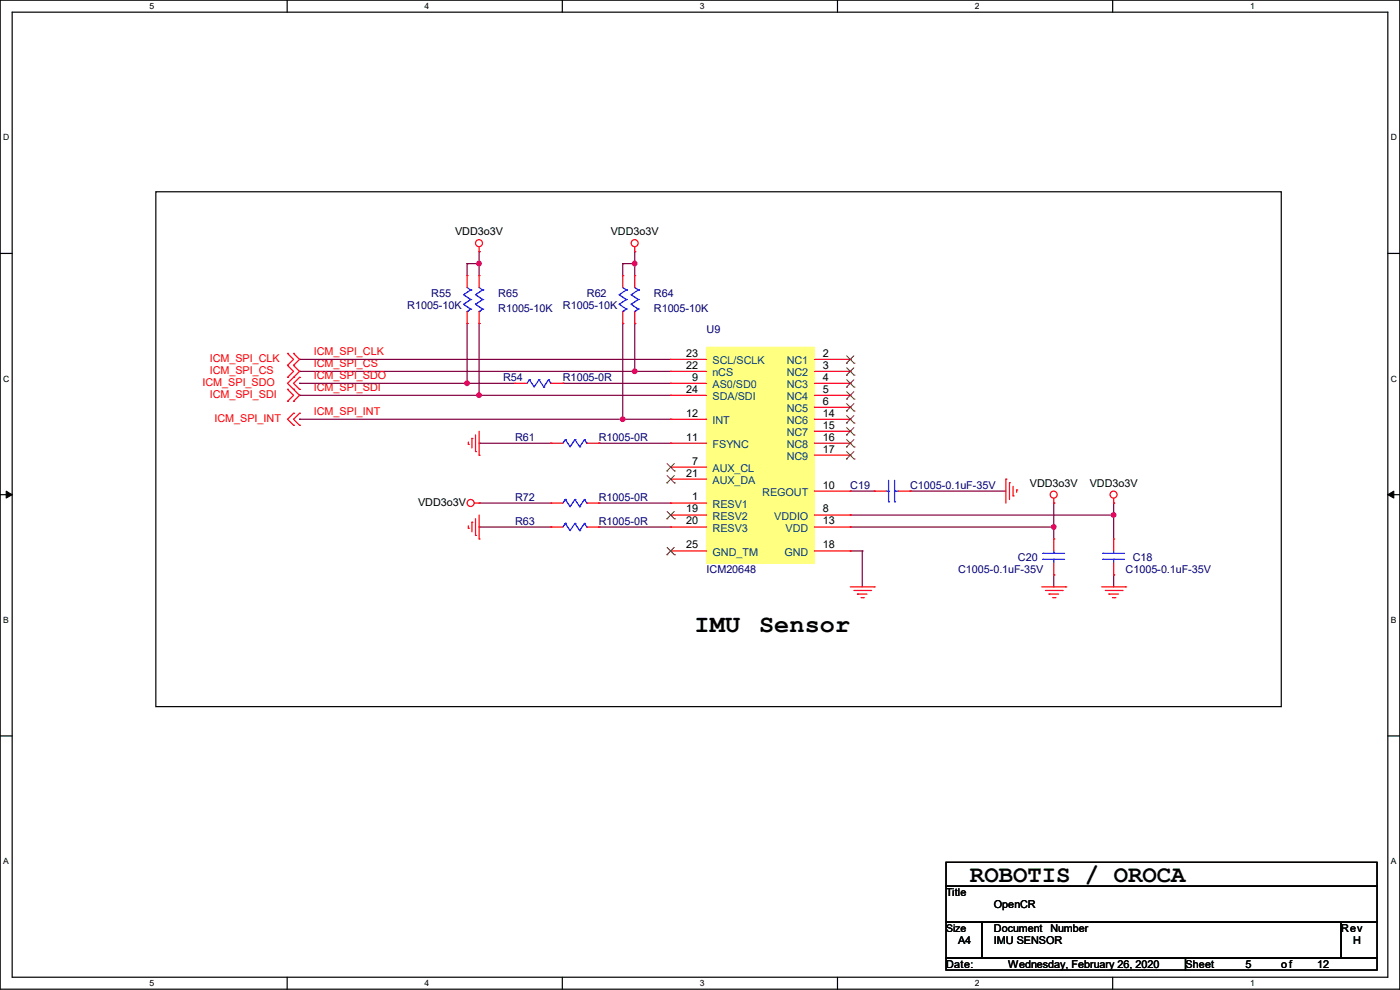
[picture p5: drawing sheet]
<svg xmlns="http://www.w3.org/2000/svg" width="297mm" height="210mm" viewBox="0 0 297 210" stroke-linecap="round" stroke-linejoin="round" font-family="sans-serif">
<path d="M0 0h297v209.8h-297zM2.6 2.6h291.8v204.7h-291.8z" fill="none" stroke="#000" stroke-width=".25"/>
<g fill="#fff">
<path d="M31.7 .3h1v2h-1z"/>
<path d="M31.7 207.6h1v1.9h-1z"/>
</g>
<path d="M60.9 0v2.6M60.9 207.3v2.5" fill="none" stroke="#000" stroke-width=".25"/>
<g fill="#fff">
<path d="M90.1 .3h1v2h-1z"/>
<path d="M90.1 207.6h1v1.9h-1z"/>
</g>
<path d="M119.3 0v2.6M119.3 207.3v2.5" fill="none" stroke="#000" stroke-width=".25"/>
<g fill="#fff">
<path d="M148.5 .3h.9v2h-.9z"/>
<path d="M148.5 207.6h.9v1.9h-.9z"/>
</g>
<path d="M177.7 0v2.6M177.7 207.3v2.5" fill="none" stroke="#000" stroke-width=".25"/>
<g fill="#fff">
<path d="M206.8 .3h1v2h-1z"/>
<path d="M206.8 207.6h1v1.9h-1z"/>
</g>
<path d="M236.1 0v2.6M236.1 207.3v2.5" fill="none" stroke="#000" stroke-width=".25"/>
<g fill="#fff">
<path d="M265.2 .3h1v2h-1z"/>
<path d="M265.2 207.6h1v1.9h-1z"/>
<path d="M.7 28.2h1.2v1.9h-1.2z"/>
<path d="M295.1 28.2h1.2v1.9h-1.2z"/>
<path d="M.7 79.3h1.2v2h-1.2z"/>
<path d="M295.1 79.3h1.2v2h-1.2z"/>
</g>
<path d="M0 53.8h2.6M294.4 53.8h2.6" fill="none" stroke="#000" stroke-width=".25"/>
<g fill="#fff">
<path d="M.7 130.5h1.2v2h-1.2z"/>
<path d="M295.1 130.5h1.1v2h-1.1z"/>
</g>
<path d="M0 104.9h2.6M294.4 104.9h2.6" fill="none" stroke="#000" stroke-width=".25"/>
<path d="M1.3 104.2l1.3 .7-1.3 .8zM294.4 104.9l1.3-.7v1.5z" fill="#000" stroke="#000" stroke-width=".21"/>
<g fill="#fff">
<path d="M.7 181.7h1.2v2h-1.2z"/>
<path d="M295.1 181.7h1.1v2h-1.1z"/>
</g>
<path d="M33.1 40.7h238.7v109.2h-238.7zM0 156.1h2.6M294.4 156.1h2.6M200.7 182.9h91.4v5.1h-91.4zM200.7 188h91.4v7.6h-91.4zM200.7 195.6h7.6v7.6h-7.6zM208.3 195.6h76.2v7.6h-76.2zM284.5 195.6h7.6v7.6h-7.6zM200.7 203.2h50.8v2.6h-50.8zM251.5 203.2h40.6v2.6h-40.6z" fill="none" stroke="#000" stroke-width=".25"/>
<g fill="none" stroke="#800040" stroke-width=".25">
<path d="M99.1 55.9h.1M99.1 55.9v2.6M99.1 55.9h2.5M101.6 55.9h.1M101.6 53.4h.1M101.6 53.4v5.1M132.1 55.9h.1M132.1 55.9h2.6M132.1 55.9v2.6M134.7 53.4h.1M134.7 55.9h.1M134.7 53.4v5.1"/>
<path d="M63.5 78.8h.1M63.5 76.2h.1M63.5 78.8h78.8M63.5 76.2h78.8M99.1 68.6h.1M99.1 68.6v12.7M101.6 68.6h.1M101.6 68.6v15.3M132.1 68.6h.1M132.1 68.6v20.3M134.7 68.6h.1M134.7 78.8h.1"/>
<path d="M134.7 68.6v10.2M63.5 83.9h.1M63.5 81.3h.1M63.5 88.9h.1M63.5 83.9h78.8M63.5 81.3h45.8M63.5 88.9h78.8M99.1 81.3h.1M101.6 94h.1M101.6 83.9h.1M101.6 94h15.3M119.4 81.3h.1"/>
<path d="M119.4 81.3h22.9M127 94h.1M127 94h15.3M132.1 88.9h.1M101.6 106.7h.1M101.6 111.8h.1M101.6 111.8h15.3M101.6 106.7h15.3M127 106.7h.1M127 111.8h.1M127 111.8h15.3M127 106.7h15.3"/>
<path d="M180.4 116.9h.1M180.4 111.8h.1M180.4 109.3h.1M180.4 104.2h.1M180.4 116.9h2.5M180.4 111.8h43.2M180.4 109.3h55.9M180.4 104.2h5.1M182.9 116.9h.1M182.9 116.9v7.6M193.1 104.2h.1M193.1 104.2h20.3"/>
<path d="M223.6 111.8h.1M223.6 106.7h.1M223.6 106.7v7.6M236.3 109.3h.1M236.3 106.7h.1M236.3 106.7v7.6M223.6 122h.1M223.6 122v2.5M236.3 122h.1M236.3 122v2.5"/>
</g>
<g fill="#f0f" stroke="#f0f" stroke-width=".25">
<circle cx="134.6" cy="78.8" r=".49"/>
<circle cx="101.6" cy="83.8" r=".49"/>
<circle cx="99.1" cy="81.3" r=".49"/>
<circle cx="223.5" cy="111.8" r=".49"/>
<circle cx="236.2" cy="109.2" r=".49"/>
<circle cx="132.1" cy="88.9" r=".49"/>
<circle cx="101.6" cy="55.9" r=".49"/>
<circle cx="134.6" cy="55.9" r=".49"/>
</g>
<g fill="none" stroke="#f00" stroke-width=".25">
<path d="M99.1 58.5h.1M99.1 58.5v2.5M101.6 53.4h.1M101.6 58.5h.1M101.6 52.4v1M101.6 58.5v2.5M132.1 58.5h.1M132.1 58.5v2.5M134.7 53.4h.1M134.7 58.5h.1M134.7 52.4v1M134.7 58.5v2.5"/>
<path d="M61 77.5h.1M61 75h.1M61 77.5l1.3 1.3-1.3 1.3M61 75l1.3 1.2-1.3 1.3M62.3 77.5h.1M62.3 75h.1M62.3 77.5l1.2 1.3-2.5 2.5 2.5 2.6-1.2 1.2M62.3 75l1.2 1.2-1.2 1.3M99.1 68.6h.1M99.1 66.1v2.5M101.6 68.6h.1M101.6 66.1v2.5"/>
<path d="M132.1 68.6h.1M132.1 66.1v2.5M134.7 68.6h.1M134.7 66.1v2.5M142.3 78.8h.1M142.3 76.2h.1M142.3 76.2h7.6M142.3 78.8h7.6M172.8 76.2h7.6M172.8 78.8h7.6M180.4 76.2h.1M180.4 78.8h.1"/>
<path d="M61 80.1h.1M61 82.6h.1M61 85.1h.1M61 82.6l1.3 1.3-1.3 1.2M62.3 80.1h.1M62.3 82.6h.1M62.3 85.1h.1M62.3 90.2h.1M62.3 87.7h.1M62.3 87.7l-1.3 1.2 1.3 1.3M63.5 82.6h.1M63.5 80.1h.1"/>
<path d="M63.5 90.2h.1M63.5 87.7h.1M63.5 80.1l-1.2 1.2 1.2 1.3M63.5 87.7l-1.2 1.2 1.2 1.3M99.4 94.3h.1M99.4 93.8v.5M100.1 93h.1M100.1 93v2M100.9 95.8h.1M100.9 92.2v3.6M101.6 96.6h.1M101.6 91.5v5.1"/>
<path d="M109.3 81.3h.1M109.3 81.3h2.5M116.9 94h.1M116.9 81.3h2.5M116.9 94h2.5M119.4 81.3h.1M124.5 94h2.5M127 94h.1M142.3 81.3h.1M142.3 99.1h.1M142.3 94h.1M142.3 88.9h.1"/>
<path d="M142.3 83.9h.1M142.3 81.3h7.6M142.3 83.9h7.6M142.3 99.1h7.6M142.3 94h7.6M142.3 88.9h7.6M172.8 81.3h7.6M172.8 83.9h7.6M172.8 86.4h7.6M172.8 94h7.6M172.8 88.9h7.6M172.8 91.5h7.6"/>
<path d="M172.8 96.6h7.6M180.4 81.3h.1M180.4 83.9h.1M180.4 86.4h.1M180.4 88.9h.1M180.4 91.5h.1M180.4 94h.1M180.4 96.6h.1M99.4 112.1h.1M99.4 111.5v.6M100.1 110.8h.1M100.1 110.8v2"/>
<path d="M100.6 106.7h1M100.9 113.6h.1M100.9 110v3.6M101.6 106.7h.1M101.6 114.3h.1M101.6 109.3v5M116.9 106.7h.1M116.9 111.8h.1M116.9 106.7h2.5M116.9 111.8h2.5M124.5 106.7h2.5M124.5 111.8h2.5"/>
<path d="M127 106.7h.1M127 111.8h.1M142.3 106.7h.1M142.3 109.3h.1M142.3 111.8h.1M142.3 101.6h.1M142.3 116.9h.1M142.3 106.7h7.6M142.3 109.3h7.6M142.3 111.8h7.6M142.3 116.9h7.6M142.3 101.6h7.6"/>
<path d="M172.8 109.3h7.6M172.8 104.2h7.6M172.8 111.8h7.6M172.8 116.9h7.6M180.4 109.3h.1M180.4 104.2h.1M180.4 111.8h.1M180.4 116.9h.1M185.5 104.2h.1M185.5 104.2h2.5M190.5 104.2h2.6M193.1 104.2h.1"/>
<path d="M213.4 101.6h.1M213.4 101.6v5.1M214.2 102.4h.1M214.2 102.4v3.6M214.9 105.2h.1M214.9 103.2v2M215.7 103.9h.1M215.7 103.9v.5M223.6 106.7h.1M223.6 114.3h.1M223.6 105.7v1M223.6 114.3v2.6"/>
<path d="M223.6 119.4v2.6M236.3 106.7h.1M236.3 114.3h.1M236.3 105.7v1M236.3 114.3v2.6M236.3 119.4v2.6M180.4 124.5h5.1M181.1 125.3h3.6M181.9 126h.1M181.9 126h2M182.7 126.8h.5M183.2 126.8h.1"/>
<path d="M184.7 125.3h.1M185.5 124.5h.1M221 124.5h5.1M221.8 125.3h3.5M222.5 126h.1M222.5 126h2.1M223.3 126.8h.5M223.6 122h.1M223.8 126.8h.1M225.3 125.3h.1M226.1 124.5h.1M233.7 124.5h5.1"/>
<path d="M234.5 125.3h3.5M235.2 126h.1M235.2 126h2.1M236 126.8h.5M236.3 122h.1M236.5 126.8h.1M238 125.3h.1M238.8 124.5h.1"/>
<circle cx="101.6" cy="51.6" r=".74"/>
<circle cx="134.6" cy="51.6" r=".74"/>
<circle cx="99.8" cy="106.7" r=".74"/>
<circle cx="223.5" cy="104.9" r=".74"/>
<circle cx="236.2" cy="104.9" r=".74"/>
</g>
<path d="M149.9 73.7h22.9v45.7h-22.9z" fill-rule="evenodd" fill="#ffff80" stroke="#ffff80" stroke-width=".25"/>
<path d="M149.9 73.7h22.9v45.7h-22.9z" fill="none" stroke="#ffff80" stroke-width=".25"/>
<g fill="none" stroke="#804000" stroke-width=".21">
<path d="M179.6 77h.1M179.6 79.6h.1M179.6 75.5l1.6 1.5M179.6 78l1.6 1.6M181.1 75.5l-1.5 1.5M181.1 78l-1.5 1.6M181.2 77h.1M181.2 79.6h.1M141.5 99.9h.1M141.5 98.3l1.6 1.6M143 98.3l-1.5 1.6M143.1 99.9h.1"/>
<path d="M179.6 82.1h.1M179.6 84.7h.1M179.6 87.2h.1M179.6 89.7h.1M179.6 92.3h.1M179.6 94.8h.1M179.6 97.4h.1M179.6 80.6l1.6 1.5M179.6 83.1l1.6 1.6M179.6 85.6l1.6 1.6M179.6 88.2l1.6 1.5M179.6 90.7l1.6 1.6"/>
<path d="M179.6 93.3l1.6 1.5M179.6 95.8l1.6 1.6M181.1 80.6l-1.5 1.5M181.1 83.1l-1.5 1.6M181.1 85.6l-1.5 1.6M181.1 88.2l-1.5 1.5M181.1 90.7l-1.5 1.6M181.1 93.3l-1.5 1.5M181.1 95.8l-1.5 1.6M181.2 82.1h.1M181.2 84.7h.1M181.2 87.2h.1"/>
<path d="M181.2 89.7h.1M181.2 92.3h.1M181.2 94.8h.1M181.2 97.4h.1M141.5 110.1h.1M141.5 102.4h.1M141.5 117.7h.1M141.5 108.5l1.6 1.6M141.5 100.9l1.6 1.5M141.5 116.1l1.6 1.6M143 116.1l-1.5 1.6M143 108.5l-1.5 1.6"/>
<path d="M143 100.9l-1.5 1.5M143.1 110.1h.1M143.1 102.4h.1M143.1 117.7h.1"/>
</g>
<g fill="none" stroke="#00f" stroke-width=".25">
<path d="M98.3 64.6h.1M98.3 64.6l1.6 1M99.1 66.1h.1M99.1 61l.8 .5M99.9 61.5h.1M99.9 63.5h.1M99.9 65.6h.1M99.9 61.5l-1.6 1 1.6 1M99.9 63.5l-1.6 1.1M99.9 65.6l-.8 .5M100.9 64.6h.1M100.9 64.6l1.5 1"/>
<path d="M101.6 66.1h.1M101.6 61l.8 .5M102.4 61.5h.1M102.4 63.5h.1M102.4 65.6h.1M102.4 61.5l-1.5 1 1.5 1M102.4 63.5l-1.5 1.1M102.4 65.6l-.8 .5M131.4 64.6h.1M131.4 64.6l1.5 1M132.1 66.1h.1M132.1 61l.8 .5"/>
<path d="M132.9 61.5h.1M132.9 63.5h.1M132.9 65.6h.1M132.9 61.5l-1.5 1 1.5 1M132.9 63.5l-1.5 1.1M132.9 65.6l-.8 .5M133.9 64.6h.1M133.9 64.6l1.5 1M134.7 66.1h.1M134.7 61l.7 .5M135.4 61.5h.1M135.4 63.5h.1"/>
<path d="M135.4 65.6h.1M135.4 61.5l-1.5 1 1.5 1M135.4 63.5l-1.5 1.1M135.4 65.6l-.7 .5M112.3 80.6h.1M112.3 80.6l-.5 .7M112.3 80.6l1 1.5 1-1.5M114.3 80.6h.1M114.3 80.6l1.1 1.5M115.4 82.1h.1M116.4 80.6h.1M116.4 80.6l-1 1.5"/>
<path d="M116.4 80.6l.5 .7M116.9 81.3h.1M119.9 93.3h.1M119.9 93.3l-.5 .7M119.9 93.3l1 1.5 1.1-1.5M122 93.3h.1M122 93.3l1 1.5M123 94.8h.1M124 93.3h.1M124 93.3l-1 1.5M124 93.3l.5 .7M124.5 94h.1"/>
<path d="M119.9 106h.1M119.9 111h.1M119.9 106l-.5 .7M119.9 106l1 1.5 1.1-1.5M119.9 111l-.5 .8M119.9 111l1 1.6 1.1-1.6M122 106h.1M122 111h.1M122 106l1 1.5M122 111l1 1.6M123 107.5h.1M123 112.6h.1"/>
<path d="M124 106h.1M124 111h.1M124 106l-1 1.5M124 106l.5 .7M124 111l-1 1.6M124 111l.5 .8M124.5 106.7h.1M124.5 111.8h.1M188 104.2h.5M188.5 104.2h.1M188.5 106.5h.1M188.5 101.9v4.6"/>
<path d="M189.8 106.5h.1M189.8 104.2h.1M189.8 104.2h.7M189.8 101.9v4.6M221.3 118.7h.1M221.3 117.4h.1M221.3 118.7h4.5M221.3 117.4h4.5M223.6 117.4h.1M223.6 118.7h.1M223.6 116.9v.5M223.6 118.7v.7"/>
<path d="M234 118.7h.1M234 117.4h.1M234 118.7h4.5M234 117.4h4.5M236.3 117.4h.1M236.3 118.7h.1M236.3 116.9v.5M236.3 118.7v.7"/>
</g>
<g font-size="5.3">
<text x="147.4" y="134.1">IMU</text>
<text x="161.1" y="134.1">Sensor</text>
</g>
<text font-size="5.1" x="205.8" y="187.2">ROBOTIS / OROCA</text>
<g font-size="2.3">
<text x="96.6" y="49.9">VDD3o3V</text>
<text x="129.6" y="49.9">VDD3o3V</text>
<text x="145.6" y="75.7">23</text>
<text x="174.5" y="75.7">2</text>
<text x="145.6" y="78.2">22</text>
<text x="145.6" y="83.3">24</text>
<text x="146.9" y="80.8">9</text>
<text x="174.5" y="78.2">3</text>
<text x="174.5" y="80.8">4</text>
<text x="174.5" y="83.3">5</text>
<text x="145.6" y="88.4">12</text>
<text x="174.5" y="85.9">6</text>
<text x="174.5" y="88.4">14</text>
<text x="145.6" y="93.5">11</text>
<text x="174.5" y="90.9">15</text>
<text x="174.5" y="93.5">16</text>
<text x="145.6" y="101.1">21</text>
<text x="146.9" y="98.6">7</text>
<text x="174.5" y="96">17</text>
<text x="88.7" y="107.3">VDD3o3V</text>
<text x="146.9" y="106.2">1</text>
<text x="174.5" y="103.6">10</text>
<text x="218.5" y="103.2">VDD3o3V</text>
<text x="231.2" y="103.2">VDD3o3V</text>
<text x="145.6" y="108.7">19</text>
<text x="145.6" y="111.3">20</text>
<text x="174.5" y="108.7">8</text>
<text x="174.5" y="111.3">13</text>
<text x="145.6" y="116.3">25</text>
<text x="174.5" y="116.3">18</text>
<text x="200.7" y="190.1">Title</text>
<text x="210.9" y="197.7">Document</text>
<text x="210.9" y="192.6">OpenCR</text>
<text x="222.8" y="197.7">Number</text>
<text x="284.5" y="197.7">Rev</text>
<text x="203.2" y="200.2">A4</text>
<text x="210.9" y="200.2">IMU SENSOR</text>
<text x="287.1" y="200.2">H</text>
<text x="200.7" y="205.3">Date:</text>
<text x="213.9" y="205.3">Wednesday, February 26, 2020</text>
<text x="251.5" y="205.3">Sheet</text>
<text x="264.2" y="205.3">5</text>
<text x="271.8" y="205.3">of</text>
<text x="279.4" y="205.3">12</text>
</g>
<g font-size="2.3" fill="#000080">
<text x="86.4" y="65.6">R1005-10K</text>
<text x="91.5" y="63.1">R55</text>
<text x="105.7" y="63.1">R65</text>
<text x="119.4" y="65.6">R1005-10K</text>
<text x="124.5" y="63.1">R62</text>
<text x="138.7" y="63.1">R64</text>
<text x="105.7" y="66.1">R1005-10K</text>
<text x="138.7" y="66.1">R1005-10K</text>
<text x="149.9" y="70.7">U9</text>
<text x="106.7" y="80.9">R54</text>
<text x="119.4" y="80.9">R1005-0R</text>
<text x="109.3" y="93.6">R61</text>
<text x="127" y="93.6">R1005-0R</text>
<text x="109.3" y="106.3">R72</text>
<text x="127" y="106.3">R1005-0R</text>
<text x="180.4" y="103.7">C19</text>
<text x="193.1" y="103.7">C1005-0.1uF-35V</text>
<text x="109.3" y="111.3">R63</text>
<text x="127" y="111.3">R1005-0R</text>
<text x="215.9" y="119">C20</text>
<text x="240.3" y="119">C18</text>
<text x="149.9" y="121.5">ICM20648</text>
<text x="203.2" y="121.5">C1005-0.1uF-35V</text>
<text x="238.8" y="121.5">C1005-0.1uF-35V</text>
</g>
<g font-size="2.3" fill="#f00">
<text x="44.5" y="76.8">ICM_SPI_CLK</text>
<text x="66.6" y="77.9">ICM_SPI_CS</text>
<text x="66.6" y="75.3">ICM_SPI_CLK</text>
<text x="43" y="81.9">ICM_SPI_SDO</text>
<text x="44.5" y="79.3">ICM_SPI_CS</text>
<text x="66.6" y="82.9">ICM_SPI_SDI</text>
<text x="66.6" y="80.4">ICM_SPI_SDO</text>
<text x="44.5" y="84.4">ICM_SPI_SDI</text>
<text x="45.5" y="89.5">ICM_SPI_INT</text>
<text x="66.6" y="88">ICM_SPI_INT</text>
</g>
<g font-size="2.3" fill="#004080">
<text x="151.2" y="77.3">SCL/SCLK</text>
<text x="166.9" y="77.3">NC1</text>
<text x="151.2" y="82.4">AS0/SD0</text>
<text x="151.2" y="79.8">nCS</text>
<text x="166.9" y="79.8">NC2</text>
<text x="166.9" y="82.4">NC3</text>
<text x="151.2" y="84.9">SDA/SDI</text>
<text x="166.9" y="84.9">NC4</text>
<text x="166.9" y="87.5">NC5</text>
<text x="151.2" y="95.1">FSYNC</text>
<text x="151.2" y="90">INT</text>
<text x="166.9" y="90">NC6</text>
<text x="166.9" y="92.5">NC7</text>
<text x="166.9" y="95.1">NC8</text>
<text x="151.2" y="100.2">AUX_CL</text>
<text x="166.9" y="97.6">NC9</text>
<text x="151.2" y="107.8">RESV1</text>
<text x="151.2" y="102.7">AUX_DA</text>
<text x="161.7" y="105.2">REGOUT</text>
<text x="151.2" y="110.3">RESV2</text>
<text x="151.2" y="112.9">RESV3</text>
<text x="164.3" y="110.3">VDDIO</text>
<text x="166.7" y="112.9">VDD</text>
<text x="151.2" y="117.9">GND_TM</text>
<text x="166.4" y="117.9">GND</text>
</g>
<text font-size="2.2" x="200.7" y="197.7">Size</text>
<g font-size="1.8">
<text x="31.7" y="1.9">5</text>
<text x="90.1" y="1.9">4</text>
<text x="148.5" y="1.9">3</text>
<text x="206.8" y="1.9">2</text>
<text x="265.2" y="1.9">1</text>
<text x=".7" y="29.8">D</text>
<text x="295.1" y="29.8">D</text>
<text x=".7" y="80.9">C</text>
<text x="295.1" y="80.9">C</text>
<text x=".7" y="132.1">B</text>
<text x="295.1" y="132.1">B</text>
<text x=".7" y="183.3">A</text>
<text x="295.1" y="183.3">A</text>
<text x="31.7" y="209.2">5</text>
<text x="90.1" y="209.2">4</text>
<text x="148.5" y="209.2">3</text>
<text x="206.8" y="209.2">2</text>
<text x="265.2" y="209.2">1</text>
</g>
</svg>
